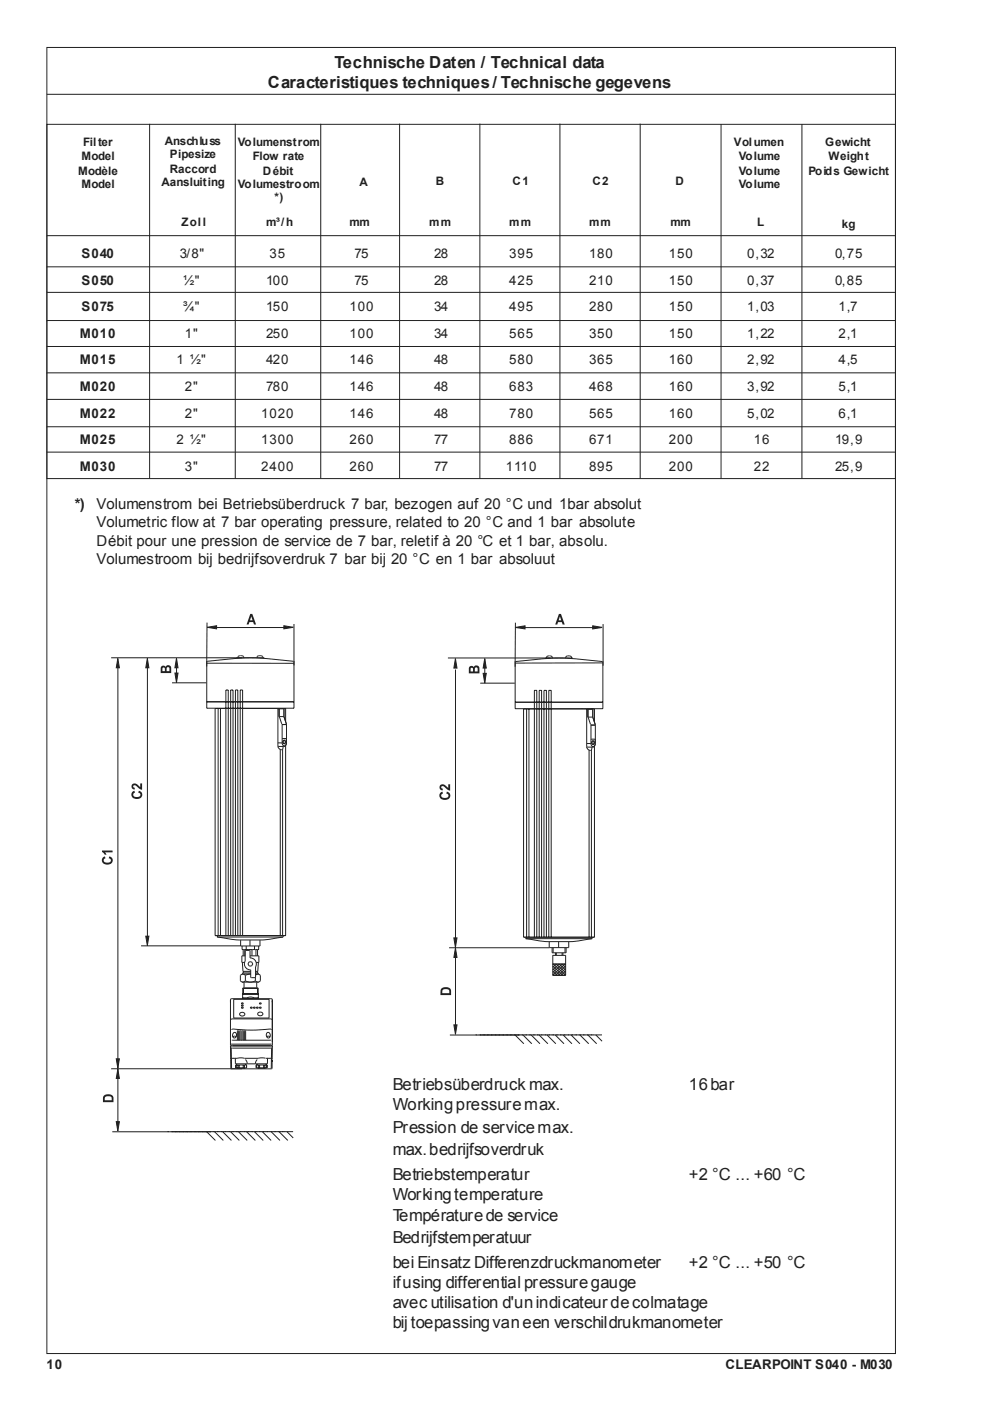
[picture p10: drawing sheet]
<svg xmlns="http://www.w3.org/2000/svg" width="210mm" height="297mm" viewBox="0 0 210 297" stroke-linecap="round" stroke-linejoin="round" font-family="sans-serif">
<g fill="none" stroke="#231f20" stroke-width=".21">
<path d="M9.9 20h180M9.9 10.1h180v276.9h-180zM9.9 26.4h180v75.1h-180zM31.7 26.3v75.1M49.9 26.3v75.1M68 26.3v75.1M84.7 26.2v75.2M101.7 26.2v75.2M118.7 26.2v75.2M135.7 26.2v75.2M152.9 26.3v75.1M170 26.3v75.1"/>
<path d="M9.9 50h180M9.9 56.6h180M9.9 62h180M9.9 68h180M9.9 73.5h180M9.9 79.1h180M9.9 84.7h180M9.9 90.5h180M9.9 95.9h180M23.6 139.5h32.4M43.9 133h18.2M50.2 139.5h.1"/>
<path d="M50.8 139l-.3 .2v.3M50.8 139h.1M51 139h-.2M51 139h.1M51.1 139h.1M51.1 139h.2M51.3 139h.1M51.3 139l.4 .2v.3M54.8 139l-.3 .2v.3M54.8 139h.1M54.9 139h.2M54.9 139h-.1"/>
<path d="M55.1 139h.1M55.1 139h.3M55.4 139l.3 .2v.3M55.4 139h.1M62.3 132.3v17.9h-18.5v-10.1M31.3 140.6v58.2M36.5 144.8h7.3M43.8 148.8h18.5M43.9 148.8h.1M43.9 140.2a56.8 56.8 0 0 1 18.3 0M45.7 150.2h.1M46 150.2h.1"/>
<path d="M46.3 150.2v48.2M46.7 150.2v48.2M47.9 148.8v-2.5h.5v2.5M47.9 148.8v1.4M47.9 150.2v48.2M48 148.8h.1M48.3 148.8h.1M48.4 148.8v1.4M48.4 150.2v48.2M48.9 148.8v-2.5h.5v2.5M48.9 148.8v1.4M48.9 150.2v48.2"/>
<path d="M49 148.8h.1M49.3 148.8h.1M49.4 148.8v1.4M49.4 150.2v48.2M49.9 148.8v-2.5h.5v2.5M49.9 148.8v1.4M49.9 150.2v48.2M50 148.8h.1M50.4 148.8h.1M50.4 148.8v1.4M50.4 150.2v48.2M50.9 148.8v-2.5h.5v2.5"/>
<path d="M50.9 148.8v1.4M50.9 150.2v48.2M51 148.8h.1M51.4 148.8h.1M51.4 148.8v1.4M51.4 150.2v48.2M57.9 150.2h.1M58.1 150.2h.1M58.6 150.2h.1M58.9 158.2l1.3 .1M58.9 158.2l.1 .3 .4 .4M58.9 157.5h.9l.2 .5 .3 .1"/>
<path d="M58.9 150.3h1.3M58.9 150.2v8M59.1 150.2v1.7zM59.2 151.9l.5 1.6M59.2 151.9h1M59.4 158.9v39.5M59.4 158.9l.3 .1M59.6 150.2h.1M59.7 159h.1M59.7 150.2h.1M59.8 153.6h.9M59.8 153.5v4.1"/>
<path d="M59.8 156.6h.9v.9M59.9 158.9l-.1 .1M59.9 158.9v39.5M60 157.2v.2M60 158.3l-.1 .6M60.1 150.2h.1M60.2 150.3h.1M60.2 151.9h.1M60.2 150.3v1.6M60.2 151.9l.5 1.6M60.2 150.2h.1M60.3 158.1l-.1 .2"/>
<path d="M60.6 153v-2.8h-15v48.2h15v-40.3M60.7 153.6h.1M60.7 157.5h.1M60.7 157.5l-.1 .4-.3 .2M60.7 153.5v.1M60.7 157.5l-.1 .5-.4 .3M60.7 153.6v3.9M62.3 148.8h.1M51 199.3v1.3h4.1v-1.3M53 199.3v1.3M29.9 200.5h21.1M48.9 212.7h.1"/>
<path d="M48.9 212.6h.1M48.9 212.5v9.1M48.9 212.2h.1M49 216.2l.2-.2h8.2l.2 .2M49.1 211.7h.1M49.1 211.7h8.4l.2 .3M49.1 211.7l-.2 .3v.6M49.4 219.8a.66 .66 0 0 1 .3-.9l.4 .2v.6l-.4 .4-.3-.3M49.6 211.9h7.4v3.9h-7.4zM50.1 219.8l-.4-.1-.3 .2M50.9 214.8l.7-.1 .2 .1 .1 .3-.3 .3h-.5l-.3-.3zM51 206.8a.64 .64 0 0 1 1 0v1.1a.64 .64 0 0 1-1 0z"/>
<path d="M51.3 208.2h3.6M51.3 206.5h1.9l-1.2 .3M51.3 200.6v.7h3.5v-.7M51.4 204.1l.1 1.9h1.7M51.4 211.6h.9v.1M51.4 210.8h3.4M51.5 209.5v1.2M51.5 209.5h3.2M51.6 201.3v1.4M51.6 206v.3M51.6 209.5v1.2M51.7 211.7l.1 .1"/>
<path d="M51.7 208.3v1.1M51.9 201.3v1.4M52 201.6v2.1a1.27 1.27 0 0 0 1.2 1.9v1.6M52 202.7h-.7v1.4h.6M52 201.6l.1-.1 .9 .1M52 201.6h.1M52 207.9a2.13 2.13 0 0 0 2.1 0M52.2 200.6v.7M52.7 201.3v.2M52.8 203.9h.5l.3 .5-.3 .4h-.5l-.2-.4zM53 201.6h.1M53 201.6v1.5a1.27 1.27 0 0 1 1.2 1.9v2.2"/>
<path d="M53 202.7h1.9v1.4h-.6M53.2 206.3h-1.8v.2M53.2 207.2h.1M53.2 207.2l.1 .1 .9-.1M53.4 201.3v1.4M53.9 211.6h.9M53.9 211.6v.1M53.9 211.6l-.8-.2-.8 .2M54 200.6v.7M54.2 206.8a.62 .62 0 0 1 1 0v1.1a.64 .64 0 0 1-1.1 0v-.6M54.2 207.2h.1M54.2 206.3h.6v.2"/>
<path d="M54.2 206.5h.7M54.3 201.3v1.4M54.4 208.3v1.1M54.5 211.7l-.1 .1M54.6 206v.3M54.6 209.5v1.2M54.6 201.3v1.4M54.6 209.5h.1M54.6 209.5h-3.1M54.7 214.7l.7-.1 .3 .2v.3l-.3 .2h-.5l-.3-.2zM54.7 209.5l.1 2.2h-3.4v-1h3.4M54.8 204.1l-.1 1.9h-.5"/>
<path d="M56.6 219.8l.3-.1 .3 .2M56.6 219l.4-.1a.69 .69 0 0 1 .2 1l-.3 .2-.3-.2-.1-.5zM57.5 218.3l-.1-.1a45.8 45.8 0 0 1-8.2 0l-.1 .2M57.7 211.9v.1M57.7 212.6h.1M57.7 212.2h.1M57.7 212v.6M57.7 212.3v8.7M57.7 212.2v8.6M57.7 212.7v9h-8.8M23.8 240h21M48.9 222.2h8.8"/>
<path d="M48.9 221.4h8.7M49 221.7v.1M49 222.2l.1 4.3M49 224.6v.1M49.1 222.2v.1M49.1 224.6h-.2v-2.8h8.8v2.8h-.2l.2 .1M49.1 224.7h-.2l.1 1.9h8.6l.1-1.9v.4M49.1 220.5h8.4M49.8 224.4l.1 1.1M49.9 225.5l.1 .1M50 225.6h6.6M50 225.8h2.3v.6h-2.3z"/>
<path d="M50.2 225.6v.2M50.3 220.5l.1-2 .2 .1v1.9M50.4 226.4h1.5M50.5 225.8v.6M50.7 225.8v.6M50.8 220.5l.1-2 .2 .1v1.9M51.3 220.5l.1-2 .2 .1v1.9M51.6 225.8v.6M51.8 224.4h-2.7M51.8 220.5v-1.9l.2-.1 .1 2M51.8 224.4h3M51.8 225.8v.6"/>
<path d="M52 224.6l.4 .9M52.1 225.6v.2M54.3 225.8h2.3v.6h-2.3zM54.5 225.6v.2M54.5 224.6l-.3 .9M54.7 226.4h1.5M54.8 224.4h1.5M54.8 225.8v.6M55 225.8v.6M55.9 225.8v.6M56.2 225.8v.6M56.4 224.4h1.1"/>
<path d="M56.5 225.6v.2M56.7 225.5l-.1 .1M56.8 224.4l-.1 1.1M57.6 222.2l-.1 .1M57.6 222.2l-.1 4.3M57.7 221.7l-.1 .1"/>
<circle cx="60.2" cy="157.3" r=".3"/>
<circle cx="60.3" cy="157.3" r=".34"/>
<circle cx="51.4" cy="212.7" r=".17"/>
<circle cx="51.4" cy="213.6" r=".17"/>
<circle cx="51.4" cy="213.2" r=".17"/>
<circle cx="53.3" cy="213.6" r=".17"/>
<circle cx="53.9" cy="213.6" r=".17"/>
<circle cx="54.6" cy="213.6" r=".17"/>
<circle cx="55.2" cy="212.8" r=".17"/>
<circle cx="55.2" cy="213.6" r=".17"/>
</g>
<path d="M35.5 239.9h24.9" fill="none" stroke="#231f20" stroke-width=".21" stroke-dasharray=".3 .2 .1 .2" stroke-linecap="butt"/>
<g fill="#231f20">
<path d="M43.9 133l2-.3v.6z"/>
<path d="M53.1 130.2h.4l.8 2.2h-.4l-.2-.5h-.8l-.2 .5h-.4zM53.3 130.7l-.3 .8h.5z" fill-rule="evenodd"/>
<path d="M28.1 167.9l.4-.2 .1 .4a.5 .5 0 0 0-.3 .6 .5 .5 0 0 0 .7 .3 .5 .5 0 0 0 .7-.3 .5 .5 0 0 0-.4-.6l.1-.4a.9 .9 0 0 1 .7 1 .9 .9 0 0 1-1.1 .7 .94 .94 0 0 1-1-.4 .94 .94 0 0 1 .1-1.1z" fill-rule="evenodd"/>
<path d="M28.1 166.3a1.3 1.3 0 0 1 1.6 .6v-.8h.4v1.3l-.5-.2a1.24 1.24 0 0 0-1.3-.6v.3l.3 .1-.1 .4a.66 .66 0 0 1-.6-.4 .66 .66 0 0 1 .2-.7z" fill-rule="evenodd"/>
</g>
<path d="M43.9 133l2-.3v.6z" fill="none" stroke="#231f20" stroke-width=".21"/>
<path d="M34.3 141.3l.5-.2 .3 .3a.67 .67 0 0 1 .9-.3 .67 .67 0 0 1 .3 .9v.7h-2.2v-1.2zM34.5 141.6l-.1 .7h.6l-.1-.7zM35.4 141.5l-.1 .8h.6v-.4a.33 .33 0 0 0-.1-.4 .33 .33 0 0 0-.4 0z" fill-rule="evenodd" fill="#231f20"/>
<g fill="none" stroke="#231f20" stroke-width=".21">
<path d="M37.4 139.6v5.2M43.9 132l-.1 9.3M36.4 239.9h25.7M43.8 239.9l1.9 1.9M45.5 239.9l1.8 1.9M47.2 239.9l1.9 1.9M48.9 239.9l1.8 1.9M50.5 239.9l1.9 1.9M52.3 239.9l1.8 1.9M53.9 239.9l1.9 1.9M55.6 239.9l1.9 1.9M57.5 239.9l1.9 1.9"/>
<path d="M59.2 239.9l1.8 1.9M60.8 239.9l1.4 1.4"/>
</g>
<path d="M60.2 132.7l2 .3-2 .3z" fill="#231f20"/>
<path d="M60.2 132.7l2 .3-2 .3z" fill="none" stroke="#231f20" stroke-width=".21"/>
<path d="M37.1 142.7h.6l-.3 2z" fill="#231f20"/>
<path d="M37.1 142.7h.6l-.3 2z" fill="none" stroke="#231f20" stroke-width=".21"/>
<path d="M37.4 139.6l.3 2h-.6z" fill="#231f20"/>
<path d="M37.4 139.6l.3 2h-.6z" fill="none" stroke="#231f20" stroke-width=".21"/>
<path d="M31.2 139.6l.4 2h-.7z" fill="#231f20"/>
<path d="M31.2 139.6l.4 2h-.7z" fill="none" stroke="#231f20" stroke-width=".21"/>
<path d="M30.9 198.5h.7l-.4 2z" fill="#231f20"/>
<path d="M25 141.2v97.1M30.9 198.5h.7l-.4 2z" fill="none" stroke="#231f20" stroke-width=".21"/>
<g fill="#231f20">
<path d="M25 139.6l.3 2h-.7z"/>
<path d="M22.1 232.3l.7-.3a1 1 0 0 1 1.3 .9v.8h-2.3v-1zM22.3 232.6l-.1 .7h1.5a.68 .68 0 0 0-.2-.8 .68 .68 0 0 0-.8-.1z" fill-rule="evenodd"/>
<path d="M21.8 181.8l.4-.2 .2 .4a.5 .5 0 0 0-.4 .7 .5 .5 0 0 0 .7 .2 .5 .5 0 0 0 .8-.3 .5 .5 0 0 0-.5-.6l.2-.4a.9 .9 0 0 1 .7 1.1 .9 .9 0 0 1-1.1 .6 .94 .94 0 0 1-1.1-.4 .94 .94 0 0 1 .1-1.1z" fill-rule="evenodd"/>
<path d="M21.6 180.3h2.3v.4h-1.6l.3 .5h-.4l-.6-.6z" fill-rule="evenodd"/>
</g>
<path d="M25 139.6l.3 2h-.7z" fill="none" stroke="#231f20" stroke-width=".21"/>
<path d="M24.6 224.5h.7l-.3 2z" fill="#231f20"/>
<path d="M24.6 224.5h.7l-.3 2z" fill="none" stroke="#231f20" stroke-width=".21"/>
<path d="M25 226.7l.3 1.9h-.7z" fill="#231f20"/>
<path d="M25 226.7l.3 1.9h-.7z" fill="none" stroke="#231f20" stroke-width=".21"/>
<path d="M24.6 237.8h.7l-.3 2z" fill="#231f20"/>
<g fill="none" stroke="#231f20" stroke-width=".21">
<path d="M95 139.5l26.5 .1M109.3 133.1h18.3M115.6 139.5v.1M116.2 139.1l-.3 .1v.3M116.2 139.1h.1M116.4 139.1h-.2M116.4 139.1h.1M116.5 139.1h.1M116.5 139.1h.3M116.8 139.1l.3 .1v.3M116.8 139.1h.1M120.3 139.1l-.3 .1v.3"/>
<path d="M120.3 139.1h.1M120.5 139.1h.1M120.5 139.1h-.2M120.6 139.1h.2M120.6 139.1h.1M120.8 139.1l.4 .1v.3M120.8 139.1h.1M127.9 132.3v8.8M43.8 140.6h18.5M96.6 142v77.1M101.8 144.8h7.3M109.2 148.9h18.6"/>
<path d="M109.2 140.2v10.1h18.6v-10.1M109.3 148.9h.1M109.3 140.3a57.2 57.2 0 0 1 18.4 0M111.1 150.3h.1M111.4 150.3h.1M111.7 150.3v48.4M112.1 150.3v48.4M113.3 148.9v-2.5h.5v2.5M113.3 148.9v1.4M113.3 150.3v48.4M113.4 148.9h.1M113.7 148.9h.1"/>
<path d="M113.8 148.9v1.4M113.8 150.3v48.4M114.3 148.9v-2.5h.5v2.5M114.3 148.9v1.4M114.3 150.3v48.4M114.4 148.9h.1M114.8 148.9h.1M114.8 148.9v1.4M114.8 150.3v48.4M115.3 148.9v-2.5h.5v2.5M115.3 148.9v1.4M115.3 150.3v48.4"/>
<path d="M115.4 148.9h.1M115.8 148.9h.1M115.8 148.9v1.4M115.8 150.3v48.4M116.4 148.9v-2.5h.5v2.5M116.4 148.9v1.4M116.4 150.3v48.4M116.4 148.9h.1M116.8 148.9h.1M116.9 148.9v1.4M116.9 150.3v48.4M123.4 150.3h.1"/>
<path d="M123.6 150.3h.1M124.1 150.3h.1M124.4 158.4h1.3M124.4 158.3l.1 .3 .4 .4M124.4 157.6h.9l.1 .5 .3 .2M124.4 150.4h1.3M124.4 150.3v8M124.6 150.3v1.8zM124.7 152l.5 1.6M124.7 152h1M124.9 159v39.7M125.1 150.3h.1"/>
<path d="M125.2 150.3h.1M125.3 153.7h.9M125.3 153.6v4.1M125.3 156.7h.9M125.4 159h-.5M125.4 159v39.7M125.5 157.4v.1M125.5 158.4l-.1 .6M125.5 150.3h.1M125.7 150.4h.1M125.7 152h.1M125.7 150.4v1.6"/>
<path d="M125.7 152l.5 1.6M125.7 150.3h.1M125.7 158.3v.1M126 153.1v-2.8h-15v48.4h15v-40.5M126.2 153.6h.1M126.2 153.7h.1M126.2 153.6v.1M126.2 157.6h.1M126.2 157.6l-.1 .5-.4 .2M126.2 157.6l-.1 .6-.4 .2M126.2 153.8v3.8M127.8 148.9h.1"/>
<path d="M45.7 198.4h14.8M46.1 198.4v.3h13.9M60 198.4v.3l-4.6 .6h-5.3l-4-.6M116.4 199.7v1.2h4.2v-1.2M118.4 199.7v1.2M95.2 200.9h21.3M95.4 219.4h14.8M23.6 226.6h27.7M24.6 237.8h.7l-.3 2z"/>
<circle cx="125.7" cy="157.4" r=".31"/>
<circle cx="125.7" cy="157.4" r=".34"/>
</g>
<path d="M100.8 219.4h25.1" fill="none" stroke="#231f20" stroke-width=".21" stroke-dasharray=".3 .2 .1 .2" stroke-linecap="butt"/>
<g fill="#231f20">
<path d="M109.3 133l2-.3v.6z"/>
<path d="M118.5 130.2h.4l.8 2.2h-.4l-.2-.5h-.8l-.1 .5h-.5zM118.7 130.7l-.3 .8h.6z" fill-rule="evenodd"/>
<path d="M93.4 168.1l.4-.2 .1 .4a.51 .51 0 0 0-.3 .6 .51 .51 0 0 0 .7 .3 .51 .51 0 0 0 .7-.3 .51 .51 0 0 0-.4-.7l.2-.4a.9 .9 0 0 1 .7 1.1 .9 .9 0 0 1-1.2 .7 .95 .95 0 0 1-1-.4 .95 .95 0 0 1 .1-1.1z" fill-rule="evenodd"/>
<path d="M93.4 166.5a1.3 1.3 0 0 1 1.6 .5v-.7h.4v1.3l-.5-.2a1.25 1.25 0 0 0-1.3-.7v.3l.3 .2-.1 .4a.67 .67 0 0 1-.6-.4 .67 .67 0 0 1 .2-.7z" fill-rule="evenodd"/>
</g>
<path d="M109.3 133l2-.3v.6z" fill="none" stroke="#231f20" stroke-width=".21"/>
<path d="M99.6 141.3l.5-.1 .4 .3a.67 .67 0 0 1 .9-.3 .67 .67 0 0 1 .2 .9v.7h-2.2v-1.2zM99.9 141.6l-.1 .8h.5v-.7zM100.7 141.6v.8h.6v-.4a.33 .33 0 0 0-.1-.4 .33 .33 0 0 0-.5 0z" fill-rule="evenodd" fill="#231f20"/>
<g fill="none" stroke="#231f20" stroke-width=".21">
<path d="M102.8 139.7v5.2M109.3 132l-.1 9.4M101.8 219.4h25.8M109.2 219.4l1.9 1.9M110.9 219.4l1.9 1.9M112.6 219.4l1.9 1.9M114.3 219.4l1.9 1.9M116 219.4l1.9 1.9M117.7 219.4l1.9 1.9M119.4 219.4l1.9 1.9M121.1 219.4l1.8 1.9M122.9 219.4l1.9 1.9"/>
<path d="M124.6 219.4l1.9 1.9M126.3 219.4l1.4 1.4"/>
</g>
<path d="M125.7 132.7l2 .3-2 .3z" fill="#231f20"/>
<path d="M125.7 132.7l2 .3-2 .3z" fill="none" stroke="#231f20" stroke-width=".21"/>
<path d="M102.4 142.8h.7l-.3 2z" fill="#231f20"/>
<path d="M102.4 142.8h.7l-.3 2z" fill="none" stroke="#231f20" stroke-width=".21"/>
<path d="M102.8 139.6l.3 2h-.7z" fill="#231f20"/>
<path d="M102.8 139.6l.3 2h-.7z" fill="none" stroke="#231f20" stroke-width=".21"/>
<path d="M96.6 139.6l.3 2h-.7z" fill="#231f20"/>
<path d="M96.6 139.6l.3 2h-.7z" fill="none" stroke="#231f20" stroke-width=".21"/>
<path d="M96.2 198.9h.7l-.3 2z" fill="#231f20"/>
<path d="M96.2 198.9h.7l-.3 2z" fill="none" stroke="#231f20" stroke-width=".21"/>
<g fill="#231f20">
<path d="M96.6 201l.3 2h-.7z"/>
<path d="M93.6 209.6l.7-.3a1.01 1.01 0 0 1 1.3 .9v.8h-2.2v-1zM93.9 209.9l-.1 .7h1.5a.68 .68 0 0 0-.2-.8 .68 .68 0 0 0-.8-.1z" fill-rule="evenodd"/>
</g>
<path d="M96.6 201l.3 2h-.7z" fill="none" stroke="#231f20" stroke-width=".21"/>
<path d="M96.2 217.3h.7l-.3 2z" fill="#231f20"/>
<g fill="none" stroke="#231f20" stroke-width=".21">
<path d="M127.8 140.5l-18.6 .1M111.1 198.7h14.9M111.5 198.7v.3h14M111.5 199l4.7 .6M116.2 199.6h4.7M125.6 198.7v.3M125.6 199l-4.8 .6M96.2 217.3h.7l-.3 2zM117.1 200.9v1.1h2.9M117.2 204.4h2.7M117.2 205.4l1.6 1.4M117.2 204.9l2.2 1.9"/>
<path d="M117.2 205.9l1 .9M117.2 206.5l.4 .3M117.3 200.9v1.1M117.3 204.4l2.6 2.3M117.4 204.4l-.2 .2M117.8 202v.5M117.9 204.4l2 1.8M118 202v.5M118 204.4l-.8 .7M118.5 204.4l1.4 1.2M118.6 204.4l-1.4 1.2M119.2 204.4l.7 .7"/>
<path d="M119.2 202v.6M119.2 204.4l-2 1.8M119.3 202v.5M119.7 204.4l.2 .2M119.8 204.4l-2.6 2.3M119.8 200.9v1.1M119.9 205.4l-1.6 1.4M119.9 204.9l-2.2 1.9M119.9 205.9l-1 .9M119.9 206.5l-.4 .3M119.9 202.5v4.3M119.9 202.6l-2.7-.1v4.3h2.7"/>
<path d="M120 201v1"/>
</g>
<g font-size="3.5" fill="#231f20">
<text x="70.9" y="14.5">Technische Daten / Technical data</text>
<text x="56.8" y="18.7">Caracteristiques techniques / Technische gegevens</text>
<text x="83.3" y="231.1">Betriebsüberdruck max.</text>
<text x="146" y="231.1">16 bar</text>
<text x="83.3" y="235.3">Working pressure max.</text>
<text x="83.3" y="240.2">Pression de service max.</text>
<text x="83.3" y="244.8">max. bedrijfsoverdruk</text>
<text x="83.3" y="250.1">Betriebstemperatur</text>
<text x="146" y="250.1">+2 °C ... +60 °C</text>
<text x="83.3" y="254.4">Working temperature</text>
<text x="83.3" y="258.9">Température de service</text>
<text x="83.3" y="263.5">Bedrijfstemperatuur</text>
<text x="83.3" y="268.8">bei Einsatz Differenzdruckmanometer</text>
<text x="146" y="268.8">+2 °C ... +50 °C</text>
<text x="83.3" y="273">if using differential pressure gauge</text>
<text x="83.3" y="277.3">avec utilisation d'un indicateur de colmatage</text>
<text x="83.3" y="281.5">bij toepassing van een verschildrukmanometer</text>
</g>
<g font-size="3.2" fill="#231f20">
<text x="15.9" y="107.9">*)</text>
<text x="20.5" y="107.9">Volumenstrom bei Betriebsüberdruck 7 bar, bezogen auf 20 °C und 1bar absolut</text>
<text x="20.5" y="111.8">Volumetric flow at 7 bar operating pressure, related to 20 °C and 1 bar absolute</text>
<text x="20.5" y="115.7">Débit pour une pression de service de 7 bar, reletif à 20 °C et 1 bar, absolu.</text>
<text x="20.5" y="119.6">Volumestroom bij bedrijfsoverdruk 7 bar bij 20 °C en 1 bar absoluut</text>
</g>
<g font-size="2.8" fill="#231f20">
<text x="17.3" y="54.7">S040</text>
<text x="38.1" y="54.7">3/8&quot;</text>
<text x="57.1" y="54.7">35</text>
<text x="75.1" y="54.7">75</text>
<text x="92.1" y="54.7">28</text>
<text x="107.9" y="54.7">395</text>
<text x="124.9" y="54.7">180</text>
<text x="141.8" y="54.7">150</text>
<text x="158.4" y="54.7">0,32</text>
<text x="177.1" y="54.7">0,75</text>
<text x="17.3" y="60.3">S050</text>
<text x="17.3" y="66">S075</text>
<text x="38.8" y="60.3">½&quot;</text>
<text x="38.8" y="66">¾&quot;</text>
<text x="56.4" y="60.3">100</text>
<text x="56.4" y="66">150</text>
<text x="74.1" y="66">100</text>
<text x="75.1" y="60.3">75</text>
<text x="92.1" y="60.3">28</text>
<text x="92.1" y="66">34</text>
<text x="107.9" y="60.3">425</text>
<text x="107.9" y="66">495</text>
<text x="124.9" y="60.3">210</text>
<text x="124.9" y="66">280</text>
<text x="141.8" y="60.3">150</text>
<text x="141.8" y="66">150</text>
<text x="158.4" y="60.3">0,37</text>
<text x="158.4" y="66">1,03</text>
<text x="177.1" y="60.3">0,85</text>
<text x="177.8" y="66">1,7</text>
<text x="16.9" y="71.6">M010</text>
<text x="39.2" y="71.6">1&quot;</text>
<text x="56.4" y="71.6">250</text>
<text x="74.1" y="71.6">100</text>
<text x="92.1" y="71.6">34</text>
<text x="107.9" y="71.6">565</text>
<text x="124.9" y="71.6">350</text>
<text x="141.8" y="71.6">150</text>
<text x="158.4" y="71.6">1,22</text>
<text x="177.8" y="71.6">2,1</text>
<text x="16.9" y="77.3">M015</text>
<text x="37.4" y="77.3">1 ½&quot;</text>
<text x="56.4" y="77.3">420</text>
<text x="74.1" y="77.3">146</text>
<text x="92.1" y="77.3">48</text>
<text x="107.9" y="77.3">580</text>
<text x="124.9" y="77.3">365</text>
<text x="141.8" y="77.3">160</text>
<text x="158.4" y="77.3">2,92</text>
<text x="177.8" y="77.3">4,5</text>
<text x="16.9" y="82.9">M020</text>
<text x="39.2" y="82.9">2&quot;</text>
<text x="56.4" y="82.9">780</text>
<text x="74.1" y="82.9">146</text>
<text x="92.1" y="82.9">48</text>
<text x="107.9" y="82.9">683</text>
<text x="124.9" y="82.9">468</text>
<text x="141.8" y="82.9">160</text>
<text x="158.4" y="82.9">3,92</text>
<text x="177.8" y="82.9">5,1</text>
<text x="16.9" y="88.5">M022</text>
<text x="39.2" y="88.5">2&quot;</text>
<text x="55.4" y="88.5">1020</text>
<text x="74.1" y="88.5">146</text>
<text x="92.1" y="88.5">48</text>
<text x="107.9" y="88.5">780</text>
<text x="124.9" y="88.5">565</text>
<text x="141.8" y="88.5">160</text>
<text x="158.4" y="88.5">5,02</text>
<text x="177.8" y="88.5">6,1</text>
<text x="16.9" y="94.2">M025</text>
<text x="37.4" y="94.2">2 ½&quot;</text>
<text x="55.4" y="94.2">1300</text>
<text x="74.1" y="94.2">260</text>
<text x="92.1" y="94.2">77</text>
<text x="107.9" y="94.2">886</text>
<text x="124.9" y="94.2">671</text>
<text x="141.8" y="94.2">200</text>
<text x="159.8" y="94.2">16</text>
<text x="177.1" y="94.2">19,9</text>
<text x="16.9" y="99.8">M030</text>
<text x="39.2" y="99.8">3&quot;</text>
<text x="55.4" y="99.8">2400</text>
<text x="74.1" y="99.8">260</text>
<text x="92.1" y="99.8">77</text>
<text x="107.2" y="99.8">1110</text>
<text x="124.9" y="99.8">895</text>
<text x="141.8" y="99.8">200</text>
<text x="159.8" y="99.8">22</text>
<text x="177.1" y="99.8">25,9</text>
<text x="9.9" y="290.3">10</text>
<text x="153.8" y="290.3">CLEARPOINT S040 - M030</text>
</g>
<g font-size="2.5" fill="#231f20">
<text x="17.3" y="33.9">Model</text>
<text x="17.6" y="31">Filter</text>
<text x="34.9" y="30.7">Anschluss</text>
<text x="36" y="33.5">Pipesize</text>
<text x="50.4" y="31">Volumenstrom</text>
<text x="53.6" y="33.9">Flow rate</text>
<text x="155.6" y="31">Volumen</text>
<text x="156.6" y="33.9">Volume</text>
<text x="175" y="31">Gewicht</text>
<text x="175.7" y="33.9">Weight</text>
<text x="16.6" y="37">Modèle</text>
<text x="17.3" y="39.9">Model</text>
<text x="34.2" y="39.5">Aansluiting</text>
<text x="36" y="36.7">Raccord</text>
<text x="50.4" y="39.9">Volumestroom</text>
<text x="55.7" y="37">Débit</text>
<text x="76.2" y="39.5">A</text>
<text x="92.4" y="39.2">B</text>
<text x="108.7" y="39.2">C1</text>
<text x="125.6" y="39.2">C2</text>
<text x="143.2" y="39.2">D</text>
<text x="156.6" y="37">Volume</text>
<text x="156.6" y="39.9">Volume</text>
<text x="171.4" y="37">Poids Gewicht</text>
<text x="38.5" y="48">Zoll</text>
<text x="56.4" y="48">m³/h</text>
<text x="58.2" y="42.7">*)</text>
<text x="74.1" y="48">mm</text>
<text x="91" y="48">mm</text>
<text x="108" y="48">mm</text>
<text x="124.9" y="48">mm</text>
<text x="142.2" y="48">mm</text>
<text x="160.5" y="48">L</text>
<text x="178.5" y="48.3">kg</text>
</g>
</svg>
